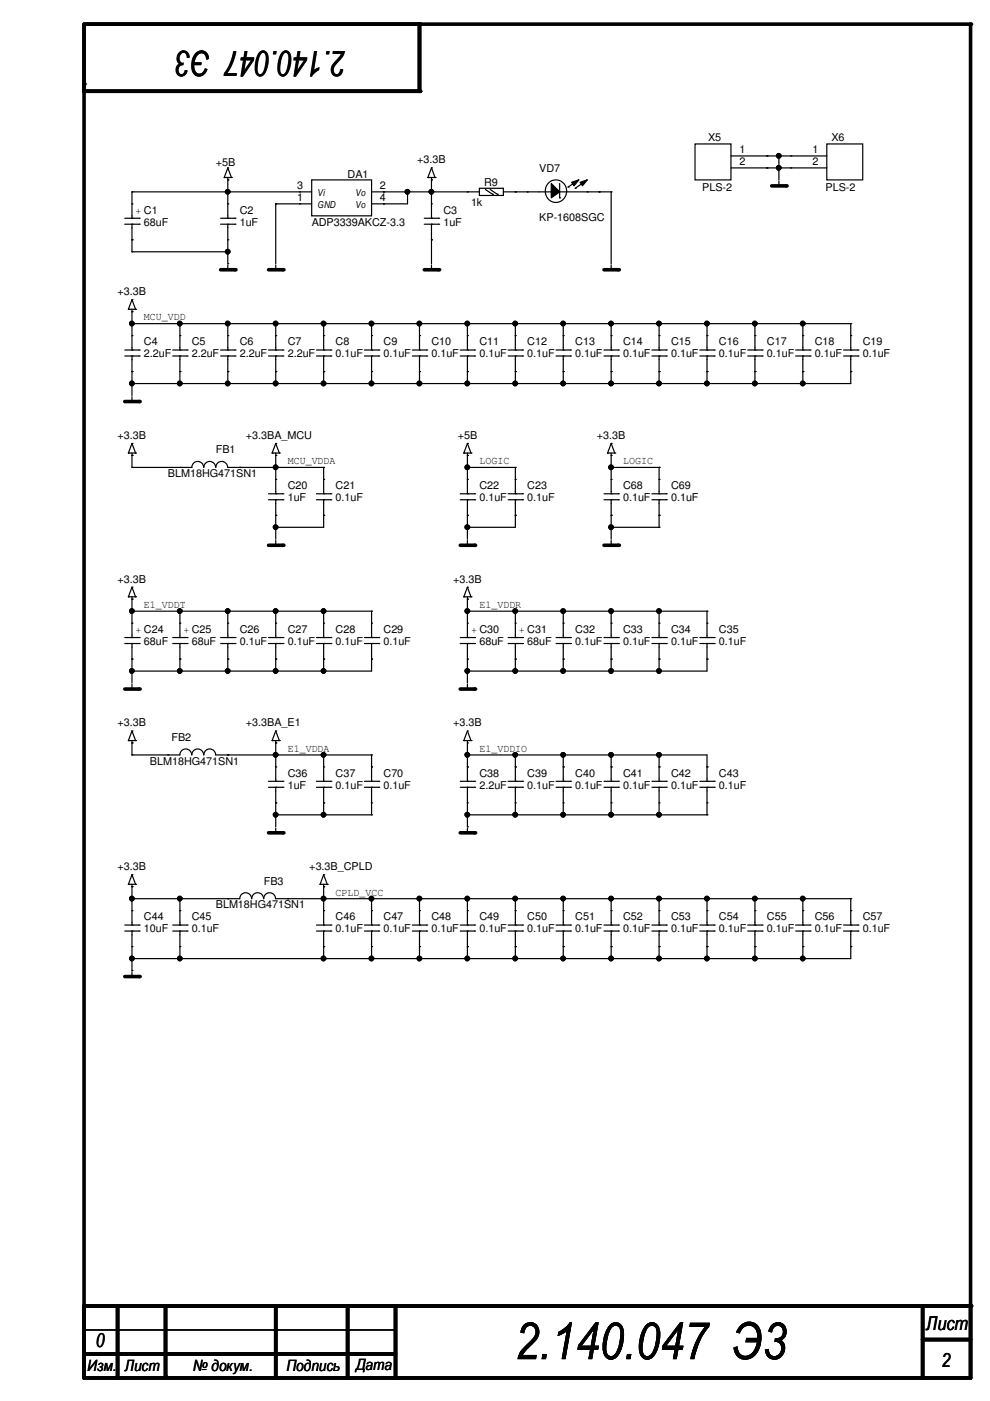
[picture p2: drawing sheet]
<svg xmlns="http://www.w3.org/2000/svg" width="210mm" height="297mm" viewBox="0 0 210 297" stroke-linecap="round" stroke-linejoin="round" font-family="sans-serif">
<g fill="none" stroke="#000" stroke-width=".76">
<path d="M17.8 5.1h188v287h-188v-286.7M88.9 5.1v14.2h-71.1M163.6 39.4h3.1M46.8 57.2h3M56.9 57.2h3.1M90 57.2h3M128.1 57.2h3M26.5 85.1h3M56.9 115.6h3.1M97.6 115.6h3M128.1 115.6h3M26.5 146.1h3"/>
<path d="M97.6 146.1h3M56.9 176.6h3.1M97.6 176.6h3M26.5 207.1h3M18.1 276.9h187.7M24.9 276.9v15.2M35.1 276.9v15M58.5 276.9v15.2M73.7 276.9v15.2M83.9 276.9v15.2M195.6 276.9v15.2M17.8 287.1h66.1"/>
<path d="M195.6 284h10.2"/>
</g>
<g fill="#000">
<circle cx="17.8" cy="17.8" r=".38"/>
<circle cx="17.8" cy="19.3" r=".38"/>
<circle cx="88.9" cy="19.3" r=".38"/>
<circle cx="88.9" cy="5.1" r=".38"/>
<circle cx="205.8" cy="5.1" r=".38"/>
<circle cx="166.7" cy="39.4" r=".38"/>
<circle cx="49.8" cy="57.2" r=".38"/>
<circle cx="60" cy="57.2" r=".38"/>
<circle cx="93" cy="57.2" r=".38"/>
<circle cx="131.1" cy="57.2" r=".38"/>
<circle cx="29.5" cy="85.1" r=".38"/>
<circle cx="60" cy="115.6" r=".38"/>
<circle cx="100.6" cy="115.6" r=".38"/>
<circle cx="131.1" cy="115.6" r=".38"/>
<circle cx="29.5" cy="146.1" r=".38"/>
<circle cx="100.6" cy="146.1" r=".38"/>
<circle cx="60" cy="176.6" r=".38"/>
<circle cx="100.6" cy="176.6" r=".38"/>
<circle cx="29.5" cy="207.1" r=".38"/>
<circle cx="17.8" cy="276.9" r=".38"/>
<circle cx="18.1" cy="276.9" r=".38"/>
<circle cx="205.8" cy="276.9" r=".38"/>
<circle cx="17.8" cy="287.1" r=".38"/>
<circle cx="17.8" cy="292.1" r=".38"/>
<circle cx="24.9" cy="292.1" r=".38"/>
<circle cx="35.1" cy="291.9" r=".38"/>
<circle cx="58.5" cy="292.1" r=".38"/>
<circle cx="73.7" cy="292.1" r=".38"/>
<circle cx="83.9" cy="292.1" r=".38"/>
<circle cx="195.6" cy="284" r=".38"/>
<circle cx="195.6" cy="292.1" r=".38"/>
</g>
<g fill="none" stroke="#000" stroke-width=".25">
<path d="M47.5 37.6h.1M47.5 37.6h1.6M48.3 38.1h.1M48.3 35.6h.1M48.3 37.6v8.7M48.3 35.6l-.8 2M48.3 35.6l.8 2M49.1 37.6h.1M66.1 38.1h12.7v7.7h-12.7zM90.7 37.6h.1M90.7 37.6h1.5M91.5 38.1h.1"/>
<path d="M91.5 35.6h.1M91.5 37.6v8.7M91.5 35.6l-.8 2M91.5 35.6l.7 2M92.2 37.6h.1M101.6 39.9h5.1v1.5h-5.1zM116.4 38.7a2.32 2.32 0 0 1 3.1 .3 2.32 2.32 0 0 1 0 3.1 2.32 2.32 0 0 1-3.1 .3 2.51 2.51 0 0 1 0-3.7zM116.9 38.9l1.8 1.8-1.8 1.3zM118.7 38.9v3.1M120.4 39.7h.1M121.2 38.7l1.5-.6-1 1.3zM122 39.9h.1"/>
<path d="M122.7 38.1l-2.3 1.6M123 38.7l1.5-.6-1 1.3zM124.5 38.1l-2.5 1.8M147.4 30.5h7.6v7.6h-7.6zM155 33.1h20.3M155 35.6h20.3M162.6 33.1h.1M162.6 35.6h.1M165.1 39.4h.1M165.1 33.1h.1M165.1 35.6h.1M165.1 33.1v5"/>
<path d="M165.1 38.4v1M167.7 33.1h.1M167.7 35.6h.1M175.3 30.5h7.6v7.6h-7.6zM26.5 47.5h3M26.5 46.3h3M28 46.3h.1M28 47.5h.1M28 43.2h.1M28 50.8h.1M28 40.7h.1M28 53.4h.1"/>
<path d="M28 40.7v5.6M28 47.5v5.9M28 40.7h38.1M28 53.4h20.3M29.5 47.5h.1M29.5 46.3h.1M46.8 47.5h3M46.8 46.3h3M48.3 57.2h.1M48.3 46.3h.1M48.3 47.5h.1M48.3 43.2h.1"/>
<path d="M48.3 50.8h.1M48.3 40.7h.1M48.3 53.4h.1M48.3 55.9h.1M48.3 47.5v8.4M48.3 56.2v1M49.8 47.5h.1M49.8 46.3h.1M58.5 57.2h.1M58.5 43.2h.1M58.5 43.2v12.7M58.5 56.2v1"/>
<path d="M58.5 43.2h7.6M63.5 40.7h.1M63.5 43.2h.1M78.8 40.7h22.8M81.3 40.7h.1M81.3 43.2h.1M86.4 40.7h.1M86.4 40.7v2.5h-7.6M90 47.5h3M90 46.3h3M91.5 57.2h.1M91.5 46.3h.1"/>
<path d="M91.5 47.5h.1M91.5 43.2h.1M91.5 50.8h.1M91.5 40.7h.1M91.5 47.5v8.4M91.5 56.2v1M93 47.5h.1M93 46.3h.1M99.1 40.7h.1M102.9 40.2l1.5 1M103.9 40.2l1.6 1M104.4 41.2h.1"/>
<path d="M105.5 41.2h.1M106.7 40.7h10.2M109.3 40.7h.1M111.8 40.7h.1M116.9 40.7h.1M118.7 42h.1M118.7 40.7h10.9M124.5 40.7h.1M127 40.7h.1M129.6 57.2h.1M129.6 40.7h.1M129.6 40.7v15.2"/>
<path d="M129.6 56.2v1M26.5 75.5h3M26.5 74.2h3M27.2 65.6h.1M27.2 65.6h1.5M28 66.1h.1M28 63.5h.1M28 74.2h.1M28 75.5h.1M28 71.2h.1M28 78.8h.1M28 68.6h.1"/>
<path d="M28 65.6v8.6M28 75.5v8.4M28 63.5l-.8 2.1M28 63.5l.7 2.1M28 68.6h152.4M28.7 65.6h.1M29.5 75.5h.1M29.5 74.2h.1M36.6 75.5h3.1M36.6 74.2h3.1M38.1 74.2h.1M38.1 75.5h.1"/>
<path d="M38.1 71.2h.1M38.1 78.8h.1M38.1 68.6h.1M38.1 68.6v5.6M38.1 75.5v5.8M39.7 75.5h.1M39.7 74.2h.1M46.8 75.5h3M46.8 74.2h3M48.3 74.2h.1M48.3 75.5h.1M48.3 71.2h.1"/>
<path d="M48.3 78.8h.1M48.3 68.6h.1M48.3 68.6v5.6M48.3 75.5v5.8M49.8 75.5h.1M49.8 74.2h.1M56.9 75.5h3.1M56.9 74.2h3.1M58.5 74.2h.1M58.5 75.5h.1M58.5 71.2h.1M58.5 78.8h.1"/>
<path d="M58.5 68.6h.1M58.5 68.6v5.6M58.5 75.5v5.8M60 75.5h.1M60 74.2h.1M67.1 75.5h3M67.1 74.2h3M68.6 74.2h.1M68.6 75.5h.1M68.6 71.2h.1M68.6 78.8h.1M68.6 68.6h.1"/>
<path d="M68.6 68.6v5.6M68.6 75.5v5.8M70.1 75.5h.1M70.1 74.2h.1M77.3 75.5h3M77.3 74.2h3M78.8 74.2h.1M78.8 75.5h.1M78.8 71.2h.1M78.8 78.8h.1M78.8 68.6h.1M78.8 68.6v5.6"/>
<path d="M78.8 75.5v5.8M80.3 75.5h.1M80.3 74.2h.1M87.4 75.5h3.1M87.4 74.2h3.1M88.9 74.2h.1M88.9 75.5h.1M88.9 71.2h.1M88.9 78.8h.1M88.9 68.6h.1M88.9 68.6v5.6M88.9 75.5v5.8"/>
<path d="M90.5 75.5h.1M90.5 74.2h.1M97.6 75.5h3M97.6 74.2h3M99.1 74.2h.1M99.1 75.5h.1M99.1 71.2h.1M99.1 78.8h.1M99.1 68.6h.1M99.1 68.6v5.6M99.1 75.5v5.8M100.6 75.5h.1"/>
<path d="M100.6 74.2h.1M107.7 75.5h3.1M107.7 74.2h3.1M109.3 74.2h.1M109.3 75.5h.1M109.3 71.2h.1M109.3 78.8h.1M109.3 68.6h.1M109.3 68.6v5.6M109.3 75.5v5.8M110.8 75.5h.1M110.8 74.2h.1"/>
<path d="M117.9 75.5h3M117.9 74.2h3M119.4 74.2h.1M119.4 75.5h.1M119.4 71.2h.1M119.4 78.8h.1M119.4 68.6h.1M119.4 68.6v5.6M119.4 75.5v5.8M120.9 75.5h.1M120.9 74.2h.1M128.1 75.5h3"/>
<path d="M128.1 74.2h3M129.6 74.2h.1M129.6 75.5h.1M129.6 71.2h.1M129.6 78.8h.1M129.6 68.6h.1M129.6 68.6v5.6M129.6 75.5v5.8M131.1 75.5h.1M131.1 74.2h.1M138.2 75.5h3.1M138.2 74.2h3.1"/>
<path d="M139.7 74.2h.1M139.7 75.5h.1M139.7 71.2h.1M139.7 78.8h.1M139.7 68.6h.1M139.7 68.6v5.6M139.7 75.5v5.8M141.3 75.5h.1M141.3 74.2h.1M148.4 75.5h3M148.4 74.2h3M149.9 74.2h.1"/>
<path d="M149.9 75.5h.1M149.9 71.2h.1M149.9 78.8h.1M149.9 68.6h.1M149.9 68.6v5.6M149.9 75.5v5.8M151.4 75.5h.1M151.4 74.2h.1M158.5 75.5h3.1M158.5 74.2h3.1M160.1 74.2h.1M160.1 75.5h.1"/>
<path d="M160.1 71.2h.1M160.1 78.8h.1M160.1 68.6h.1M160.1 68.6v5.6M160.1 75.5v5.8M161.6 75.5h.1M161.6 74.2h.1M168.7 75.5h3M168.7 74.2h3M170.2 74.2h.1M170.2 75.5h.1M170.2 71.2h.1"/>
<path d="M170.2 78.8h.1M170.2 68.6h.1M170.2 68.6v5.6M170.2 75.5v5.8M171.7 75.5h.1M171.7 74.2h.1M178.9 75.5h3M178.9 74.2h3M180.4 74.2h.1M180.4 75.5h.1M180.4 71.2h.1M180.4 78.8h.1"/>
<path d="M180.4 68.6h.1M180.4 68.6v5.6M180.4 75.5v5.8h-152.4M181.9 75.5h.1M181.9 74.2h.1M27.2 96.1h.1M27.2 96.1h1.5M28 85.1h.1M28 96.6h.1M28 94h.1M28 99.1h12.7a1.27 1.27 0 0 1 1.3-1.3 1.27 1.27 0 0 1 1.2 1.3 1.27 1.27 0 0 1 1.3-1.3 1.27 1.27 0 0 1 1.3 1.3 1.25 1.25 0 0 1 1.2-1.3 1.25 1.25 0 0 1 1.3 1.3M28 81.3h.1"/>
<path d="M28 99.1h.1M28 84.1v1M28 96.1v3M28 94l.7 2.1M28 94l-.8 2.1M28.7 96.1h.1M38.1 99.1h.1M38.1 81.3h.1M48.3 81.3h.1M48.3 99.1h20.3M50.8 99.1h.1M57.7 96.1h.1"/>
<path d="M57.7 96.1h1.5M58.5 96.6h.1M58.5 94h.1M58.5 99.1h.1M58.5 81.3h.1M58.5 96.1v8.6M58.5 94l-.8 2.1M58.5 94l.7 2.1M59.2 96.1h.1M68.6 99.1h.1M68.6 81.3h.1M68.6 99.1v5.6"/>
<path d="M78.8 81.3h.1M88.9 81.3h.1M98.3 96.1h.1M98.3 96.1h1.6M99.1 96.6h.1M99.1 94h.1M99.1 99.1h.1M99.1 81.3h.1M99.1 96.1v8.6M99.1 94l-.8 2.1M99.1 94l.8 2.1M99.1 99.1h10.2"/>
<path d="M99.9 96.1h.1M109.3 99.1h.1M109.3 81.3h.1M109.3 99.1v5.6M119.4 81.3h.1M128.8 96.1h.1M128.8 96.1h1.5M129.6 96.6h.1M129.6 94h.1M129.6 81.3h.1M129.6 99.1h.1M129.6 96.1v8.6"/>
<path d="M129.6 94l-.8 2.1M129.6 94l.7 2.1M129.6 99.1h10.1M130.3 96.1h.1M139.7 81.3h.1M139.7 99.1h.1M139.7 99.1v5.6M149.9 81.3h.1M160.1 81.3h.1M170.2 81.3h.1M56.9 106h3.1M56.9 104.7h3.1"/>
<path d="M58.5 115.6h.1M58.5 104.7h.1M58.5 106h.1M58.5 101.6h.1M58.5 109.3h.1M58.5 111.8h.1M58.5 106v8.3M58.5 114.6v1M60 106h.1M60 104.7h.1M67.1 106h3M67.1 104.7h3"/>
<path d="M68.6 104.7h.1M68.6 106h.1M68.6 101.6h.1M68.6 109.3h.1M68.6 106v5.8h-10.1M70.1 106h.1M70.1 104.7h.1M97.6 106h3M97.6 104.7h3M99.1 115.6h.1M99.1 104.7h.1M99.1 106h.1"/>
<path d="M99.1 101.6h.1M99.1 109.3h.1M99.1 111.8h.1M99.1 106v8.3M99.1 114.6v1M100.6 106h.1M100.6 104.7h.1M107.7 106h3.1M107.7 104.7h3.1M109.3 104.7h.1M109.3 106h.1M109.3 101.6h.1"/>
<path d="M109.3 109.3h.1M109.3 106v5.8h-10.2M110.8 106h.1M110.8 104.7h.1M128.1 106h3M128.1 104.7h3M129.6 115.6h.1M129.6 104.7h.1M129.6 106h.1M129.6 101.6h.1M129.6 109.3h.1M129.6 111.8h.1"/>
<path d="M129.6 106v8.3M129.6 114.6v1M129.6 111.8h10.1M131.1 106h.1M131.1 104.7h.1M138.2 106h3.1M138.2 104.7h3.1M139.7 104.7h.1M139.7 106h.1M139.7 101.6h.1M139.7 109.3h.1M139.7 111.8h.1"/>
<path d="M139.7 106v5.8M141.3 106h.1M141.3 104.7h.1M26.5 136.4h3M26.5 135.2h3M27.2 126.5h.1M27.2 126.5h1.5M28 127h.1M28 124.5h.1M28 135.2h.1M28 136.4h.1M28 132.1h.1"/>
<path d="M28 139.7h.1M28 129.6h.1M28 126.5v8.7M28 136.4v8.4M28 124.5l-.8 2M28 124.5l.7 2M28 129.6h50.8M28.7 126.5h.1M29.5 136.4h.1M29.5 135.2h.1M36.6 136.4h3.1M36.6 135.2h3.1"/>
<path d="M38.1 135.2h.1M38.1 136.4h.1M38.1 132.1h.1M38.1 139.7h.1M38.1 129.6h.1M38.1 129.6v5.6M38.1 136.4v5.9M39.7 136.4h.1M39.7 135.2h.1M46.8 136.4h3M46.8 135.2h3M48.3 135.2h.1"/>
<path d="M48.3 136.4h.1M48.3 132.1h.1M48.3 139.7h.1M48.3 129.6h.1M48.3 129.6v5.6M48.3 136.4v5.9M49.8 136.4h.1M49.8 135.2h.1M56.9 136.4h3.1M56.9 135.2h3.1M58.5 135.2h.1M58.5 136.4h.1"/>
<path d="M58.5 132.1h.1M58.5 139.7h.1M58.5 129.6h.1M58.5 129.6v5.6M58.5 136.4v5.9M60 136.4h.1M60 135.2h.1M67.1 136.4h3M67.1 135.2h3M68.6 135.2h.1M68.6 136.4h.1M68.6 132.1h.1"/>
<path d="M68.6 139.7h.1M68.6 129.6h.1M68.6 129.6v5.6M68.6 136.4v5.9M70.1 136.4h.1M70.1 135.2h.1M77.3 136.4h3M77.3 135.2h3M78.8 135.2h.1M78.8 136.4h.1M78.8 132.1h.1M78.8 139.7h.1"/>
<path d="M78.8 129.6h.1M78.8 129.6v5.6M78.8 136.4v5.9h-50.8M80.3 136.4h.1M80.3 135.2h.1M97.6 136.4h3M97.6 135.2h3M98.3 126.5h.1M98.3 126.5h1.6M99.1 127h.1M99.1 124.5h.1M99.1 135.2h.1"/>
<path d="M99.1 136.4h.1M99.1 132.1h.1M99.1 139.7h.1M99.1 129.6h.1M99.1 126.5v8.7M99.1 136.4v8.4M99.1 124.5l-.8 2M99.1 124.5l.8 2M99.1 129.6h50.8M99.9 126.5h.1M100.6 136.4h.1M100.6 135.2h.1"/>
<path d="M107.7 136.4h3.1M107.7 135.2h3.1M109.3 135.2h.1M109.3 136.4h.1M109.3 132.1h.1M109.3 139.7h.1M109.3 129.6h.1M109.3 129.6v5.6M109.3 136.4v5.9M110.8 136.4h.1M110.8 135.2h.1M117.9 136.4h3"/>
<path d="M117.9 135.2h3M119.4 135.2h.1M119.4 136.4h.1M119.4 132.1h.1M119.4 139.7h.1M119.4 129.6h.1M119.4 129.6v5.6M119.4 136.4v5.9M120.9 136.4h.1M120.9 135.2h.1M128.1 136.4h3M128.1 135.2h3"/>
<path d="M129.6 135.2h.1M129.6 136.4h.1M129.6 132.1h.1M129.6 139.7h.1M129.6 129.6h.1M129.6 129.6v5.6M129.6 136.4v5.9M131.1 136.4h.1M131.1 135.2h.1M138.2 136.4h3.1M138.2 135.2h3.1M139.7 135.2h.1"/>
<path d="M139.7 136.4h.1M139.7 132.1h.1M139.7 139.7h.1M139.7 129.6h.1M139.7 129.6v5.6M139.7 136.4v5.9M141.3 136.4h.1M141.3 135.2h.1M148.4 136.4h3M148.4 135.2h3M149.9 135.2h.1M149.9 136.4h.1"/>
<path d="M149.9 132.1h.1M149.9 139.7h.1M149.9 129.6h.1M149.9 129.6v5.6M149.9 136.4v5.9h-50.8M151.4 136.4h.1M151.4 135.2h.1M27.2 157h.1M27.2 157h1.5M28 146.1h.1M28 157.5h.1M28 155h.1"/>
<path d="M28 142.3h.1M28 145.1v1M28 157v3.1M28 155l.7 2M28 155l-.8 2M28.7 157h.1M38.1 142.3h.1M48.3 142.3h.1M57.7 157h.1M57.7 157h1.5M58.5 157.5h.1M58.5 155h.1"/>
<path d="M58.5 142.3h.1M58.5 157v8.7M58.5 155l-.8 2M58.5 155l.7 2M59.2 157h.1M68.6 142.3h.1M98.3 157h.1M98.3 157h1.6M99.1 146.1h.1M99.1 157.5h.1M99.1 155h.1M99.1 142.3h.1"/>
<path d="M99.1 145.1v1M99.1 157v8.7M99.1 155l-.8 2M99.1 155l.8 2M99.9 157h.1M109.3 142.3h.1M119.4 142.3h.1M129.6 142.3h.1M139.7 142.3h.1M28 160.1h10.1a1.25 1.25 0 0 1 1.3-1.3 1.25 1.25 0 0 1 1.2 1.3M28 160.1h.1M35.6 160.1h.1"/>
<path d="M40.7 160.1a1.25 1.25 0 0 1 1.2-1.3 1.25 1.25 0 0 1 1.3 1.3 1.27 1.27 0 0 1 1.2-1.3 1.27 1.27 0 0 1 1.3 1.3h33.1M48.3 160.1h.1M56.9 166.9h3.1M56.9 165.7h3.1M58.5 176.6h.1M58.5 165.7h.1M58.5 166.9h.1M58.5 162.6h.1M58.5 170.2h.1M58.5 160.1h.1M58.5 172.8h.1M58.5 166.9v8.4"/>
<path d="M58.5 175.6v1M58.5 172.8h20.3M60 166.9h.1M60 165.7h.1M67.1 166.9h3M67.1 165.7h3M68.6 165.7h.1M68.6 166.9h.1M68.6 162.6h.1M68.6 170.2h.1M68.6 160.1h.1M68.6 172.8h.1"/>
<path d="M68.6 160.1v5.6M68.6 166.9v5.9M70.1 166.9h.1M70.1 165.7h.1M77.3 166.9h3M77.3 165.7h3M78.8 165.7h.1M78.8 166.9h.1M78.8 162.6h.1M78.8 170.2h.1M78.8 160.1h.1M78.8 172.8h.1"/>
<path d="M78.8 160.1v5.6M78.8 166.9v5.9M80.3 166.9h.1M80.3 165.7h.1M97.6 166.9h3M97.6 165.7h3M99.1 176.6h.1M99.1 165.7h.1M99.1 166.9h.1M99.1 162.6h.1M99.1 170.2h.1M99.1 175.3h.1"/>
<path d="M99.1 160.1h.1M99.1 172.8h.1M99.1 166.9v8.4M99.1 175.6v1M99.1 160.1h50.8v5.6M99.1 172.8h50.8M100.6 166.9h.1M100.6 165.7h.1M107.7 166.9h3.1M107.7 165.7h3.1M109.3 165.7h.1M109.3 166.9h.1"/>
<path d="M109.3 162.6h.1M109.3 170.2h.1M109.3 160.1h.1M109.3 172.8h.1M109.3 160.1v5.6M109.3 166.9v5.9M110.8 166.9h.1M110.8 165.7h.1M117.9 166.9h3M117.9 165.7h3M119.4 165.7h.1M119.4 166.9h.1"/>
<path d="M119.4 162.6h.1M119.4 170.2h.1M119.4 172.8h.1M119.4 160.1h.1M119.4 160.1v5.6M119.4 166.9v5.9M120.9 166.9h.1M120.9 165.7h.1M128.1 166.9h3M128.1 165.7h3M129.6 165.7h.1M129.6 166.9h.1"/>
<path d="M129.6 162.6h.1M129.6 170.2h.1M129.6 172.8h.1M129.6 160.1h.1M129.6 160.1v5.6M129.6 166.9v5.9M131.1 166.9h.1M131.1 165.7h.1M138.2 166.9h3.1M138.2 165.7h3.1M139.7 165.7h.1M139.7 166.9h.1"/>
<path d="M139.7 162.6h.1M139.7 170.2h.1M139.7 172.8h.1M139.7 160.1h.1M139.7 160.1v5.6M139.7 166.9v5.9M141.3 166.9h.1M141.3 165.7h.1M148.4 166.9h3M148.4 165.7h3M149.9 165.7h.1M149.9 166.9h.1"/>
<path d="M149.9 162.6h.1M149.9 170.2h.1M149.9 172.8h.1M149.9 166.9v5.9M151.4 166.9h.1M151.4 165.7h.1M26.5 197.4h3M26.5 196.1h3M27.2 187.5h.1M27.2 187.5h1.5M28 188h.1M28 185.5h.1"/>
<path d="M28 196.1h.1M28 197.4h.1M28 193.1h.1M28 190.5h22.8a1.25 1.25 0 0 1 1.3-1.2 1.25 1.25 0 0 1 1.2 1.2M28 190.5h.1M28 187.5v8.6M28 197.4v8.4M28 185.5l.7 2M28 185.5l-.8 2M28.7 187.5h.1M29.5 197.4h.1M29.5 196.1h.1"/>
<path d="M36.6 197.4h3.1M36.6 196.1h3.1M38.1 196.1h.1M38.1 197.4h.1M38.1 193.1h.1M38.1 190.5h.1M38.1 190.5v5.6M38.1 197.4v5.8M39.7 197.4h.1M39.7 196.1h.1M48.3 190.5h.1M53.4 190.5a1.25 1.25 0 0 1 1.2-1.2 1.25 1.25 0 0 1 1.3 1.2"/>
<path d="M55.9 190.5a1.25 1.25 0 0 1 1.3-1.2 1.25 1.25 0 0 1 1.2 1.2M58.5 190.5h121.9M61 190.5h.1M67.1 197.4h3M67.1 196.1h3M67.9 187.5h.1M67.9 187.5h1.5M68.6 188h.1M68.6 185.5h.1M68.6 196.1h.1M68.6 197.4h.1M68.6 193.1h.1"/>
<path d="M68.6 190.5h.1M68.6 187.5v8.6M68.6 197.4v5.8M68.6 185.5l-.7 2M68.6 185.5l.8 2M69.4 187.5h.1M70.1 197.4h.1M70.1 196.1h.1M77.3 197.4h3M77.3 196.1h3M78.8 196.1h.1M78.8 197.4h.1"/>
<path d="M78.8 193.1h.1M78.8 190.5h.1M78.8 190.5v5.6M78.8 197.4v5.8M80.3 197.4h.1M80.3 196.1h.1M87.4 197.4h3.1M87.4 196.1h3.1M88.9 196.1h.1M88.9 197.4h.1M88.9 193.1h.1M88.9 190.5h.1"/>
<path d="M88.9 190.5v5.6M88.9 197.4v5.8M90.5 197.4h.1M90.5 196.1h.1M97.6 197.4h3M97.6 196.1h3M99.1 196.1h.1M99.1 197.4h.1M99.1 193.1h.1M99.1 190.5h.1M99.1 190.5v5.6M99.1 197.4v5.8"/>
<path d="M100.6 197.4h.1M100.6 196.1h.1M107.7 197.4h3.1M107.7 196.1h3.1M109.3 196.1h.1M109.3 197.4h.1M109.3 193.1h.1M109.3 190.5h.1M109.3 190.5v5.6M109.3 197.4v5.8M110.8 197.4h.1M110.8 196.1h.1"/>
<path d="M117.9 197.4h3M117.9 196.1h3M119.4 196.1h.1M119.4 197.4h.1M119.4 193.1h.1M119.4 190.5h.1M119.4 190.5v5.6M119.4 197.4v5.8M120.9 197.4h.1M120.9 196.1h.1M128.1 197.4h3M128.1 196.1h3"/>
<path d="M129.6 196.1h.1M129.6 197.4h.1M129.6 193.1h.1M129.6 190.5h.1M129.6 190.5v5.6M129.6 197.4v5.8M131.1 197.4h.1M131.1 196.1h.1M138.2 197.4h3.1M138.2 196.1h3.1M139.7 196.1h.1M139.7 197.4h.1"/>
<path d="M139.7 193.1h.1M139.7 190.5h.1M139.7 190.5v5.6M139.7 197.4v5.8M141.3 197.4h.1M141.3 196.1h.1M148.4 197.4h3M148.4 196.1h3M149.9 196.1h.1M149.9 197.4h.1M149.9 193.1h.1M149.9 190.5h.1"/>
<path d="M149.9 190.5v5.6M149.9 197.4v5.8M151.4 197.4h.1M151.4 196.1h.1M158.5 197.4h3.1M158.5 196.1h3.1M160.1 196.1h.1M160.1 197.4h.1M160.1 193.1h.1M160.1 190.5h.1M160.1 190.5v5.6M160.1 197.4v5.8"/>
<path d="M161.6 197.4h.1M161.6 196.1h.1M168.7 197.4h3M168.7 196.1h3M170.2 196.1h.1M170.2 197.4h.1M170.2 193.1h.1M170.2 190.5h.1M170.2 190.5v5.6M170.2 197.4v5.8M171.7 197.4h.1M171.7 196.1h.1"/>
<path d="M178.9 197.4h3M178.9 196.1h3M180.4 196.1h.1M180.4 197.4h.1M180.4 193.1h.1M180.4 190.5h.1M180.4 190.5v5.6M180.4 197.4v5.8h-152.4M181.9 197.4h.1M181.9 196.1h.1M28 207.1h.1M28 200.7h.1"/>
<path d="M28 203.2h.1M28 205.8h.1M28 206v1.1M38.1 200.7h.1M38.1 203.2h.1M68.6 200.7h.1M68.6 203.2h.1M78.8 200.7h.1M78.8 203.2h.1M88.9 200.7h.1M88.9 203.2h.1M99.1 200.7h.1"/>
<path d="M99.1 203.2h.1M109.3 200.7h.1M109.3 203.2h.1M119.4 200.7h.1M119.4 203.2h.1M129.6 200.7h.1M129.6 203.2h.1M139.7 200.7h.1M139.7 203.2h.1M149.9 200.7h.1M149.9 203.2h.1M160.1 200.7h.1"/>
<path d="M160.1 203.2h.1M170.2 200.7h.1M170.2 203.2h.1M180.4 200.7h.1M17.8 277.7h.1M17.8 277.2v.5M17.8 282h.1M17.8 282h66.1"/>
<circle cx="165.1" cy="35.6" r=".49"/>
<circle cx="165.1" cy="33" r=".49"/>
<circle cx="48.3" cy="40.7" r=".49"/>
<circle cx="48.3" cy="53.4" r=".49"/>
<circle cx="86.4" cy="40.7" r=".49"/>
<circle cx="91.5" cy="40.7" r=".49"/>
<circle cx="28" cy="68.6" r=".49"/>
<circle cx="38.1" cy="68.6" r=".49"/>
<circle cx="48.3" cy="68.6" r=".49"/>
<circle cx="58.4" cy="68.6" r=".49"/>
<circle cx="68.6" cy="68.6" r=".49"/>
<circle cx="78.8" cy="68.6" r=".49"/>
<circle cx="88.9" cy="68.6" r=".49"/>
<circle cx="99.1" cy="68.6" r=".49"/>
<circle cx="109.2" cy="68.6" r=".49"/>
<circle cx="119.4" cy="68.6" r=".49"/>
<circle cx="129.6" cy="68.6" r=".49"/>
<circle cx="139.7" cy="68.6" r=".49"/>
<circle cx="149.9" cy="68.6" r=".49"/>
<circle cx="160" cy="68.6" r=".49"/>
<circle cx="170.2" cy="68.6" r=".49"/>
<circle cx="28" cy="81.3" r=".49"/>
<circle cx="38.1" cy="81.3" r=".49"/>
<circle cx="48.3" cy="81.3" r=".49"/>
<circle cx="58.4" cy="81.3" r=".49"/>
<circle cx="58.4" cy="99.1" r=".49"/>
<circle cx="68.6" cy="81.3" r=".49"/>
<circle cx="78.8" cy="81.3" r=".49"/>
<circle cx="88.9" cy="81.3" r=".49"/>
<circle cx="99.1" cy="99.1" r=".49"/>
<circle cx="99.1" cy="81.3" r=".49"/>
<circle cx="109.2" cy="81.3" r=".49"/>
<circle cx="119.4" cy="81.3" r=".49"/>
<circle cx="129.6" cy="81.3" r=".49"/>
<circle cx="129.6" cy="99.1" r=".49"/>
<circle cx="139.7" cy="81.3" r=".49"/>
<circle cx="149.9" cy="81.3" r=".49"/>
<circle cx="160" cy="81.3" r=".49"/>
<circle cx="170.2" cy="81.3" r=".49"/>
<circle cx="58.4" cy="111.8" r=".49"/>
<circle cx="99.1" cy="111.8" r=".49"/>
<circle cx="129.6" cy="111.8" r=".49"/>
<circle cx="28" cy="129.6" r=".49"/>
<circle cx="38.1" cy="129.6" r=".49"/>
<circle cx="48.3" cy="129.6" r=".49"/>
<circle cx="58.4" cy="129.6" r=".49"/>
<circle cx="68.6" cy="129.6" r=".49"/>
<circle cx="99.1" cy="129.6" r=".49"/>
<circle cx="109.2" cy="129.6" r=".49"/>
<circle cx="119.4" cy="129.6" r=".49"/>
<circle cx="129.6" cy="129.6" r=".49"/>
<circle cx="139.7" cy="129.6" r=".49"/>
<circle cx="28" cy="142.3" r=".49"/>
<circle cx="38.1" cy="142.3" r=".49"/>
<circle cx="48.3" cy="142.3" r=".49"/>
<circle cx="58.4" cy="142.3" r=".49"/>
<circle cx="68.6" cy="142.3" r=".49"/>
<circle cx="99.1" cy="142.3" r=".49"/>
<circle cx="109.2" cy="142.3" r=".49"/>
<circle cx="119.4" cy="142.3" r=".49"/>
<circle cx="129.6" cy="142.3" r=".49"/>
<circle cx="139.7" cy="142.3" r=".49"/>
<circle cx="58.4" cy="172.7" r=".49"/>
<circle cx="58.4" cy="160" r=".49"/>
<circle cx="68.6" cy="172.7" r=".49"/>
<circle cx="68.6" cy="160" r=".49"/>
<circle cx="99.1" cy="172.7" r=".49"/>
<circle cx="99.1" cy="160" r=".49"/>
<circle cx="109.2" cy="160" r=".49"/>
<circle cx="109.2" cy="172.7" r=".49"/>
<circle cx="119.4" cy="160" r=".49"/>
<circle cx="119.4" cy="172.7" r=".49"/>
<circle cx="129.6" cy="160" r=".49"/>
<circle cx="129.6" cy="172.7" r=".49"/>
<circle cx="139.7" cy="160" r=".49"/>
<circle cx="139.7" cy="172.7" r=".49"/>
<circle cx="28" cy="190.5" r=".49"/>
<circle cx="38.1" cy="190.5" r=".49"/>
<circle cx="68.6" cy="190.5" r=".49"/>
<circle cx="78.8" cy="190.5" r=".49"/>
<circle cx="88.9" cy="190.5" r=".49"/>
<circle cx="99.1" cy="190.5" r=".49"/>
<circle cx="109.2" cy="190.5" r=".49"/>
<circle cx="119.4" cy="190.5" r=".49"/>
<circle cx="129.6" cy="190.5" r=".49"/>
<circle cx="139.7" cy="190.5" r=".49"/>
<circle cx="149.9" cy="190.5" r=".49"/>
<circle cx="160" cy="190.5" r=".49"/>
<circle cx="170.2" cy="190.5" r=".49"/>
<circle cx="28" cy="203.2" r=".49"/>
<circle cx="38.1" cy="203.2" r=".49"/>
<circle cx="68.6" cy="203.2" r=".49"/>
<circle cx="78.8" cy="203.2" r=".49"/>
<circle cx="88.9" cy="203.2" r=".49"/>
<circle cx="99.1" cy="203.2" r=".49"/>
<circle cx="109.2" cy="203.2" r=".49"/>
<circle cx="119.4" cy="203.2" r=".49"/>
<circle cx="129.6" cy="203.2" r=".49"/>
<circle cx="139.7" cy="203.2" r=".49"/>
<circle cx="149.9" cy="203.2" r=".49"/>
<circle cx="160" cy="203.2" r=".49"/>
<circle cx="170.2" cy="203.2" r=".49"/>
</g>
<g fill="#000">
<path d="M116.9 38.9l1.8 1.8-1.8 1.3zM121.2 38.7l1.5-.6-1 1.3zM123 38.7l1.5-.6-1 1.3z"/>
<circle cx="165.1" cy="35.6" r=".49"/>
<circle cx="165.1" cy="33" r=".49"/>
<circle cx="48.3" cy="40.7" r=".49"/>
<circle cx="48.3" cy="53.4" r=".49"/>
<circle cx="86.4" cy="40.7" r=".49"/>
<circle cx="91.5" cy="40.7" r=".49"/>
<circle cx="28" cy="68.6" r=".49"/>
<circle cx="38.1" cy="68.6" r=".49"/>
<circle cx="48.3" cy="68.6" r=".49"/>
<circle cx="58.4" cy="68.6" r=".49"/>
<circle cx="68.6" cy="68.6" r=".49"/>
<circle cx="78.8" cy="68.6" r=".49"/>
<circle cx="88.9" cy="68.6" r=".49"/>
<circle cx="99.1" cy="68.6" r=".49"/>
<circle cx="109.2" cy="68.6" r=".49"/>
<circle cx="119.4" cy="68.6" r=".49"/>
<circle cx="129.6" cy="68.6" r=".49"/>
<circle cx="139.7" cy="68.6" r=".49"/>
<circle cx="149.9" cy="68.6" r=".49"/>
<circle cx="160" cy="68.6" r=".49"/>
<circle cx="170.2" cy="68.6" r=".49"/>
<circle cx="28" cy="81.3" r=".49"/>
<circle cx="38.1" cy="81.3" r=".49"/>
<circle cx="48.3" cy="81.3" r=".49"/>
<circle cx="58.4" cy="81.3" r=".49"/>
<circle cx="58.4" cy="99.1" r=".49"/>
<circle cx="68.6" cy="81.3" r=".49"/>
<circle cx="78.8" cy="81.3" r=".49"/>
<circle cx="88.9" cy="81.3" r=".49"/>
<circle cx="99.1" cy="99.1" r=".49"/>
<circle cx="99.1" cy="81.3" r=".49"/>
<circle cx="109.2" cy="81.3" r=".49"/>
<circle cx="119.4" cy="81.3" r=".49"/>
<circle cx="129.6" cy="81.3" r=".49"/>
<circle cx="129.6" cy="99.1" r=".49"/>
<circle cx="139.7" cy="81.3" r=".49"/>
<circle cx="149.9" cy="81.3" r=".49"/>
<circle cx="160" cy="81.3" r=".49"/>
<circle cx="170.2" cy="81.3" r=".49"/>
<circle cx="58.4" cy="111.8" r=".49"/>
<circle cx="99.1" cy="111.8" r=".49"/>
<circle cx="129.6" cy="111.8" r=".49"/>
<circle cx="28" cy="129.6" r=".49"/>
<circle cx="38.1" cy="129.6" r=".49"/>
<circle cx="48.3" cy="129.6" r=".49"/>
<circle cx="58.4" cy="129.6" r=".49"/>
<circle cx="68.6" cy="129.6" r=".49"/>
<circle cx="99.1" cy="129.6" r=".49"/>
<circle cx="109.2" cy="129.6" r=".49"/>
<circle cx="119.4" cy="129.6" r=".49"/>
<circle cx="129.6" cy="129.6" r=".49"/>
<circle cx="139.7" cy="129.6" r=".49"/>
<circle cx="28" cy="142.3" r=".49"/>
<circle cx="38.1" cy="142.3" r=".49"/>
<circle cx="48.3" cy="142.3" r=".49"/>
<circle cx="58.4" cy="142.3" r=".49"/>
<circle cx="68.6" cy="142.3" r=".49"/>
<circle cx="99.1" cy="142.3" r=".49"/>
<circle cx="109.2" cy="142.3" r=".49"/>
<circle cx="119.4" cy="142.3" r=".49"/>
<circle cx="129.6" cy="142.3" r=".49"/>
<circle cx="139.7" cy="142.3" r=".49"/>
<circle cx="58.4" cy="172.7" r=".49"/>
<circle cx="58.4" cy="160" r=".49"/>
<circle cx="68.6" cy="172.7" r=".49"/>
<circle cx="68.6" cy="160" r=".49"/>
<circle cx="99.1" cy="172.7" r=".49"/>
<circle cx="99.1" cy="160" r=".49"/>
<circle cx="109.2" cy="160" r=".49"/>
<circle cx="109.2" cy="172.7" r=".49"/>
<circle cx="119.4" cy="160" r=".49"/>
<circle cx="119.4" cy="172.7" r=".49"/>
<circle cx="129.6" cy="160" r=".49"/>
<circle cx="129.6" cy="172.7" r=".49"/>
<circle cx="139.7" cy="160" r=".49"/>
<circle cx="139.7" cy="172.7" r=".49"/>
<circle cx="28" cy="190.5" r=".49"/>
<circle cx="38.1" cy="190.5" r=".49"/>
<circle cx="68.6" cy="190.5" r=".49"/>
<circle cx="78.8" cy="190.5" r=".49"/>
<circle cx="88.9" cy="190.5" r=".49"/>
<circle cx="99.1" cy="190.5" r=".49"/>
<circle cx="109.2" cy="190.5" r=".49"/>
<circle cx="119.4" cy="190.5" r=".49"/>
<circle cx="129.6" cy="190.5" r=".49"/>
<circle cx="139.7" cy="190.5" r=".49"/>
<circle cx="149.9" cy="190.5" r=".49"/>
<circle cx="160" cy="190.5" r=".49"/>
<circle cx="170.2" cy="190.5" r=".49"/>
<circle cx="28" cy="203.2" r=".49"/>
<circle cx="38.1" cy="203.2" r=".49"/>
<circle cx="68.6" cy="203.2" r=".49"/>
<circle cx="78.8" cy="203.2" r=".49"/>
<circle cx="88.9" cy="203.2" r=".49"/>
<circle cx="99.1" cy="203.2" r=".49"/>
<circle cx="109.2" cy="203.2" r=".49"/>
<circle cx="119.4" cy="203.2" r=".49"/>
<circle cx="129.6" cy="203.2" r=".49"/>
<circle cx="139.7" cy="203.2" r=".49"/>
<circle cx="149.9" cy="203.2" r=".49"/>
<circle cx="160" cy="203.2" r=".49"/>
<circle cx="170.2" cy="203.2" r=".49"/>
</g>
<text font-size="10.9" x="109.2" y="288.2">2.140.047 Э3</text>
<text font-size="7.4" x="73.4" y="10.8" transform="rotate(-180 73.4 10.8)">2.140.047 Э3</text>
<g font-size="4.1">
<text x="196.4" y="281.9">Лист</text>
<text x="20.3" y="285.5">0</text>
<text x="199.6" y="289.8">2</text>
</g>
<g font-size="3.3">
<text x="18.6" y="290.7">Изм. Лист</text>
<text x="40.9" y="290.7">№ докум.</text>
<text x="60.7" y="290.7">Подпись</text>
<text x="75.5" y="290.4">Дата</text>
</g>
<g font-size="2.3">
<text x="150.2" y="29.8">X5</text>
<text x="176.3" y="29.8">X6</text>
<text x="45.8" y="35.1">+5B</text>
<text x="88.4" y="34.6">+3.3B</text>
<text x="156.8" y="32.5">1</text>
<text x="156.8" y="35.1">2</text>
<text x="172.3" y="32.5">1</text>
<text x="172.3" y="35.1">2</text>
<text x="63" y="40.1">3</text>
<text x="73.7" y="37.7">DA1</text>
<text x="80.6" y="40.1">2</text>
<text x="102.7" y="39.5">R9</text>
<text x="114.3" y="36.4">VD7</text>
<text x="148.9" y="40.5">PLS-2</text>
<text x="175" y="40.5">PLS-2</text>
<text x="28.7" y="45.3">+ C1</text>
<text x="30.5" y="47.8">68uF</text>
<text x="50.8" y="45.3">C2</text>
<text x="50.8" y="47.8">1uF</text>
<text x="63" y="42.7">1</text>
<text x="66.1" y="47.8">ADP3339AKCZ-3.3</text>
<text x="80.6" y="42.7">4</text>
<text x="94" y="45.3">C3</text>
<text x="94" y="47.8">1uF</text>
<text x="99.9" y="43.8">1k</text>
<text x="114.3" y="46.8">KP-1608SGC</text>
<text x="24.9" y="62.6">+3.3B</text>
<text x="30.5" y="67.9">MCU_VDD</text>
<text x="30.5" y="73.2">C4</text>
<text x="30.5" y="75.8">2.2uF</text>
<text x="40.7" y="73.2">C5</text>
<text x="40.7" y="75.8">2.2uF</text>
<text x="50.8" y="73.2">C6</text>
<text x="50.8" y="75.8">2.2uF</text>
<text x="61" y="73.2">C7</text>
<text x="61" y="75.8">2.2uF</text>
<text x="71.2" y="73.2">C8</text>
<text x="71.2" y="75.8">0.1uF</text>
<text x="81.3" y="73.2">C9</text>
<text x="81.3" y="75.8">0.1uF</text>
<text x="91.5" y="73.2">C10</text>
<text x="91.5" y="75.8">0.1uF</text>
<text x="101.6" y="73.2">C11</text>
<text x="101.6" y="75.8">0.1uF</text>
<text x="111.8" y="73.2">C12</text>
<text x="111.8" y="75.8">0.1uF</text>
<text x="122" y="73.2">C13</text>
<text x="122" y="75.8">0.1uF</text>
<text x="132.1" y="73.2">C14</text>
<text x="132.1" y="75.8">0.1uF</text>
<text x="142.3" y="73.2">C15</text>
<text x="142.3" y="75.8">0.1uF</text>
<text x="152.4" y="73.2">C16</text>
<text x="152.4" y="75.8">0.1uF</text>
<text x="162.6" y="73.2">C17</text>
<text x="162.6" y="75.8">0.1uF</text>
<text x="172.8" y="73.2">C18</text>
<text x="172.8" y="75.8">0.1uF</text>
<text x="182.9" y="73.2">C19</text>
<text x="182.9" y="75.8">0.1uF</text>
<text x="24.9" y="93">+3.3B</text>
<text x="52.1" y="93">+3.3BA_MCU</text>
<text x="97.1" y="93">+5B</text>
<text x="126.5" y="93">+3.3B</text>
<text x="35.6" y="101.2">BLM18HG471SN1</text>
<text x="45.8" y="96.1">FB1</text>
<text x="61" y="98.4">MCU_VDDA</text>
<text x="101.6" y="98.4">LOGIC</text>
<text x="132.1" y="98.4">LOGIC</text>
<text x="61" y="103.7">C20</text>
<text x="61" y="106.3">1uF</text>
<text x="71.2" y="103.7">C21</text>
<text x="71.2" y="106.3">0.1uF</text>
<text x="101.6" y="103.7">C22</text>
<text x="101.6" y="106.3">0.1uF</text>
<text x="111.8" y="103.7">C23</text>
<text x="111.8" y="106.3">0.1uF</text>
<text x="132.1" y="103.7">C68</text>
<text x="132.1" y="106.3">0.1uF</text>
<text x="142.3" y="103.7">C69</text>
<text x="142.3" y="106.3">0.1uF</text>
<text x="24.9" y="123.5">+3.3B</text>
<text x="96.1" y="123.5">+3.3B</text>
<text x="30.5" y="128.9">E1_VDDT</text>
<text x="101.6" y="128.9">E1_VDDR</text>
<text x="28.7" y="134.2">+ C24</text>
<text x="30.5" y="136.7">68uF</text>
<text x="38.9" y="134.2">+ C25</text>
<text x="40.7" y="136.7">68uF</text>
<text x="50.8" y="134.2">C26</text>
<text x="50.8" y="136.7">0.1uF</text>
<text x="61" y="134.2">C27</text>
<text x="61" y="136.7">0.1uF</text>
<text x="71.2" y="134.2">C28</text>
<text x="71.2" y="136.7">0.1uF</text>
<text x="81.3" y="134.2">C29</text>
<text x="81.3" y="136.7">0.1uF</text>
<text x="99.9" y="134.2">+ C30</text>
<text x="101.6" y="136.7">68uF</text>
<text x="110" y="134.2">+ C31</text>
<text x="111.8" y="136.7">68uF</text>
<text x="122" y="134.2">C32</text>
<text x="122" y="136.7">0.1uF</text>
<text x="132.1" y="134.2">C33</text>
<text x="132.1" y="136.7">0.1uF</text>
<text x="142.3" y="134.2">C34</text>
<text x="142.3" y="136.7">0.1uF</text>
<text x="152.4" y="134.2">C35</text>
<text x="152.4" y="136.7">0.1uF</text>
<text x="24.9" y="154">+3.3B</text>
<text x="52.1" y="154">+3.3BA_E1</text>
<text x="96.1" y="154">+3.3B</text>
<text x="36.4" y="157.1">FB2</text>
<text x="61" y="159.4">E1_VDDA</text>
<text x="101.6" y="159.4">E1_VDDIO</text>
<text x="31.8" y="162.1">BLM18HG471SN1</text>
<text x="61" y="164.7">C36</text>
<text x="61" y="167.2">1uF</text>
<text x="71.2" y="164.7">C37</text>
<text x="71.2" y="167.2">0.1uF</text>
<text x="81.3" y="164.7">C70</text>
<text x="81.3" y="167.2">0.1uF</text>
<text x="101.6" y="164.7">C38</text>
<text x="101.6" y="167.2">2.2uF</text>
<text x="111.8" y="164.7">C39</text>
<text x="111.8" y="167.2">0.1uF</text>
<text x="122" y="164.7">C40</text>
<text x="122" y="167.2">0.1uF</text>
<text x="132.1" y="164.7">C41</text>
<text x="132.1" y="167.2">0.1uF</text>
<text x="142.3" y="164.7">C42</text>
<text x="142.3" y="167.2">0.1uF</text>
<text x="152.4" y="164.7">C43</text>
<text x="152.4" y="167.2">0.1uF</text>
<text x="24.9" y="184.5">+3.3B</text>
<text x="65.6" y="184.5">+3.3B_CPLD</text>
<text x="55.9" y="187.5">FB3</text>
<text x="71.2" y="189.9">CPLD_VCC</text>
<text x="30.5" y="195.2">C44</text>
<text x="30.5" y="197.7">10uF</text>
<text x="40.7" y="195.2">C45</text>
<text x="40.7" y="197.7">0.1uF</text>
<text x="45.8" y="192.6">BLM18HG471SN1</text>
<text x="71.2" y="195.2">C46</text>
<text x="71.2" y="197.7">0.1uF</text>
<text x="81.3" y="195.2">C47</text>
<text x="81.3" y="197.7">0.1uF</text>
<text x="91.5" y="195.2">C48</text>
<text x="91.5" y="197.7">0.1uF</text>
<text x="101.6" y="195.2">C49</text>
<text x="101.6" y="197.7">0.1uF</text>
<text x="111.8" y="195.2">C50</text>
<text x="111.8" y="197.7">0.1uF</text>
<text x="122" y="195.2">C51</text>
<text x="122" y="197.7">0.1uF</text>
<text x="132.1" y="195.2">C52</text>
<text x="132.1" y="197.7">0.1uF</text>
<text x="142.3" y="195.2">C53</text>
<text x="142.3" y="197.7">0.1uF</text>
<text x="152.4" y="195.2">C54</text>
<text x="152.4" y="197.7">0.1uF</text>
<text x="162.6" y="195.2">C55</text>
<text x="162.6" y="197.7">0.1uF</text>
<text x="172.8" y="195.2">C56</text>
<text x="172.8" y="197.7">0.1uF</text>
<text x="182.9" y="195.2">C57</text>
<text x="182.9" y="197.7">0.1uF</text>
</g>
<g font-size="2">
<text x="67.4" y="41.7">Vi</text>
<text x="75.4" y="41.7">Vo</text>
<text x="67.4" y="44.2">GND</text>
<text x="75.4" y="44.2">Vo</text>
</g>
</svg>
